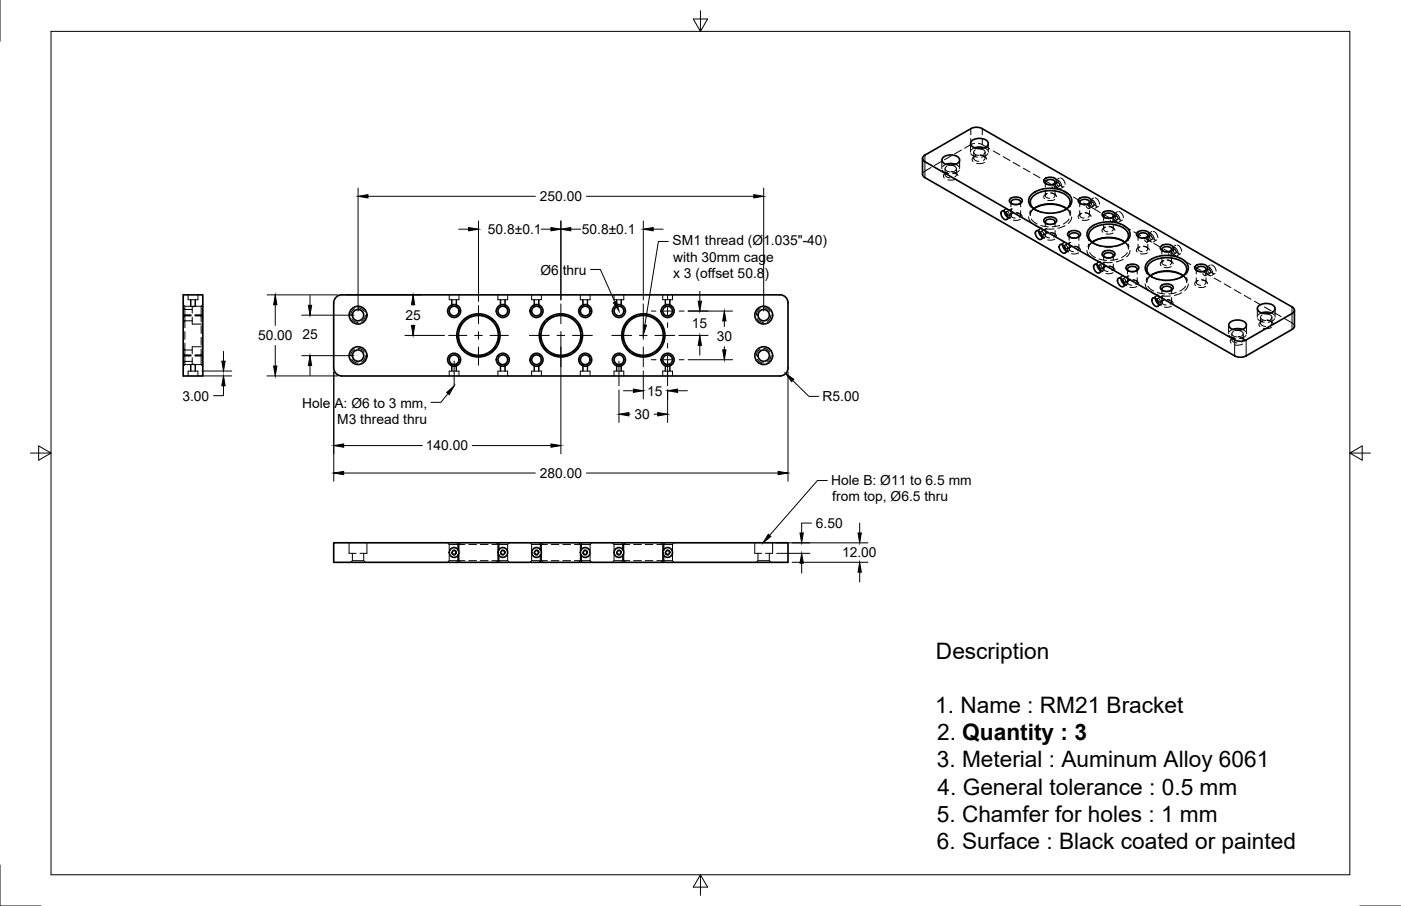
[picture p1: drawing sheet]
<svg xmlns="http://www.w3.org/2000/svg" width="432mm" height="279mm" viewBox="0 0 432 279" stroke-linecap="round" stroke-linejoin="round" font-family="sans-serif">
<!-- layer: Visible -->
<g fill="none" stroke="#000" stroke-width=".51">
<path d="M284.3 48.9v4.9l.2 .5 .6 .5 96 55.2 1.9 .1 1.1-.4 14.4-8.3 .5-.8-.1-4.9M284.7 48.1l14.5-8.4 1.1-.4 1.9 .1 96 55.2a1.08 1.08 0 0 1 .8 1.1 1.08 1.08 0 0 1-.8 1l-14.1 8.1-1.1 .4-1.9-.1-96-55.2a1.06 1.06 0 0 1-.4-1.8zM290.7 48.6a3.7 3.7 0 0 1 5 .4 1.65 1.65 0 0 1-1.8 1.8 2.92 2.92 0 0 1-3.6-1.4zM291.5 50.7l1.5-.3 1.5 .3M299.5 43.5a3.7 3.7 0 0 1 5 .3 1.65 1.65 0 0 1-1.7 1.9 2.92 2.92 0 0 1-3.7-1.5zM300.4 45.6l1.5-.3 1.5 .3M318.2 59.7a9.6 9.6 0 0 1 11.5 .6 2.74 2.74 0 0 1-1.3 4.3 9.6 9.6 0 0 1-10.8-1.1 2.55 2.55 0 0 1 .6-3.8zM321.9 55.3a2.63 2.63 0 0 1 3.8 .3 1.79 1.79 0 0 1-2.5 1.3 1.15 1.15 0 0 1-1.2-.4 1.15 1.15 0 0 1-.1-1.2zM322.5 56.7l-.3-.3a1.36 1.36 0 0 1 2.1-1 .75 .75 0 0 1 .7 .5 .75 .75 0 0 1-.1 .8M308.7 65.2a1.67 1.67 0 0 1 1.9 2.2 .9 .9 0 0 1-1 .3 .9 .9 0 0 1-.7-.7l-.4-1.2zM309.6 65.2a2.34 2.34 0 0 0 1 1.8M310.2 65.9l.2 .2"/>
<path d="M311.3 61.4a2.63 2.63 0 0 1 3.8 .3 1.79 1.79 0 0 1-2.5 1.3 1.15 1.15 0 0 1-1.2-.4 1.15 1.15 0 0 1-.1-1.2zM311.9 62.8l-.3-.3a1.36 1.36 0 0 1 2.1-1 .75 .75 0 0 1 .7 .5 .75 .75 0 0 1-.1 .8M318.7 64.4a9.2 9.2 0 0 1 10 0M319.2 64a10.5 10.5 0 0 1 9 0M319.2 64.7a2.63 2.63 0 0 1-1.7-2.5 2.63 2.63 0 0 1 1.9-2.4 8.9 8.9 0 0 1 9.8 1 2.47 2.47 0 0 1-1 3.9M319.3 71.3a1.67 1.67 0 0 1 1.9 2.2 .9 .9 0 0 1-1 .3 .9 .9 0 0 1-.7-.7l-.4-1.2zM320.2 71.3a2.34 2.34 0 0 0 1 1.8M320.8 72l.2 .2M321.9 67.5a2.63 2.63 0 0 1 3.8 .3 1.79 1.79 0 0 1-2.5 1.3 1.15 1.15 0 0 1-1.2-.4 1.15 1.15 0 0 1-.1-1.2zM322.5 68.9l-.3-.3a1.36 1.36 0 0 1 2.1-1 .75 .75 0 0 1 .7 .5 .75 .75 0 0 1-.1 .8M326.7 75.5a1.67 1.67 0 0 1 1.8 2.2 .9 .9 0 0 1-.9 .4 .9 .9 0 0 1-.7-.7l-.5-1.3zM327.5 75.5a2.34 2.34 0 0 0 1.1 1.8"/>
<path d="M328.2 76.2l.1 .2M329.2 71.7a2.63 2.63 0 0 1 3.8 .4 1.79 1.79 0 0 1-2.5 1.3 1.15 1.15 0 0 1-1.1-.4 1.15 1.15 0 0 1-.2-1.3zM329.8 73.2l-.2-.3a1.36 1.36 0 0 1 2.1-1 .75 .75 0 0 1 .7 .4 .75 .75 0 0 1-.2 .9M332.5 61.4a2.63 2.63 0 0 1 3.8 .3 1.79 1.79 0 0 1-2.5 1.3 1.15 1.15 0 0 1-1.2-.4 1.15 1.15 0 0 1-.1-1.2zM333.1 62.8l-.2-.3a1.36 1.36 0 0 1 2-1 .75 .75 0 0 1 .8 .5 .75 .75 0 0 1-.2 .8M336.2 70.1a9.6 9.6 0 0 1 11.5 .6 2.74 2.74 0 0 1-1.3 4.3 9.6 9.6 0 0 1-10.8-1.1 2.55 2.55 0 0 1 .6-3.8zM336.6 74.7a9.2 9.2 0 0 1 10.1 0M337.1 74.4a10.5 10.5 0 0 1 9.1 0M337.1 75a2.63 2.63 0 0 1-1.6-2.5 2.63 2.63 0 0 1 1.9-2.4 8.9 8.9 0 0 1 9.8 1 2.47 2.47 0 0 1-1 3.9M339.9 65.6a2.63 2.63 0 0 1 3.7 .4 1.79 1.79 0 0 1-2.4 1.3 1.15 1.15 0 0 1-1.2-.4 1.15 1.15 0 0 1-.1-1.3zM339.9 77.9a2.63 2.63 0 0 1 3.7 .3 1.79 1.79 0 0 1-2.4 1.3 1.15 1.15 0 0 1-1.2-.4 1.15 1.15 0 0 1-.1-1.2zM340.5 79.3l-.3-.3a1.36 1.36 0 0 1 2.1-1 .75 .75 0 0 1 .7 .4 .75 .75 0 0 1-.1 .9"/>
<path d="M340.5 67.1l-.3-.3a1.36 1.36 0 0 1 2.1-1 .75 .75 0 0 1 .7 .4 .75 .75 0 0 1-.1 .9M350.5 71.7a2.63 2.63 0 0 1 3.7 .4 1.79 1.79 0 0 1-2.4 1.3 1.15 1.15 0 0 1-1.2-.4 1.15 1.15 0 0 1-.1-1.3zM351.1 73.2l-.3-.3a1.36 1.36 0 0 1 2.1-1 .75 .75 0 0 1 .7 .4 .75 .75 0 0 1-.1 .9M357.8 76a2.63 2.63 0 0 1 3.8 .3 1.79 1.79 0 0 1-2.5 1.3 1.15 1.15 0 0 1-1.2-.4 1.15 1.15 0 0 1-.1-1.2zM358.4 77.4l-.2-.3a1.36 1.36 0 0 1 2-1 .75 .75 0 0 1 .8 .5 .75 .75 0 0 1-.2 .8M56.5 90.9h6v25.1h-6zM102.8 93.4v20a2.51 2.51 0 0 0 2.6 2.6h135a2.51 2.51 0 0 0 2.5-2.6v-20M102.8 93.4a2.51 2.51 0 0 1 2.6-2.5h135a2.47 2.47 0 0 1 2.5 2.5M337.3 81.6a1.67 1.67 0 0 1 1.8 2.2 .9 .9 0 0 1-.9 .4 .9 .9 0 0 1-.7-.7l-.4-1.3zM338.1 81.6a2.34 2.34 0 0 0 1.1 1.9M338.8 82.3l.1 .2M344.6 85.9a1.67 1.67 0 0 1 1.9 2.2 .9 .9 0 0 1-1 .3 .9 .9 0 0 1-.6-.7l-.5-1.2z"/>
<path d="M345.5 85.9a2.34 2.34 0 0 0 1 1.8M346.2 86.6l.1 .2M347.2 82.1a2.63 2.63 0 0 1 3.8 .3 1.79 1.79 0 0 1-2.5 1.3 1.15 1.15 0 0 1-1.2-.4 1.15 1.15 0 0 1-.1-1.2zM347.8 83.5l-.2-.3a1.36 1.36 0 0 1 2-1 .75 .75 0 0 1 .8 .5 .75 .75 0 0 1-.2 .8M354.1 80.4a9.6 9.6 0 0 1 11.6 .6 2.74 2.74 0 0 1-1.4 4.3 9.6 9.6 0 0 1-10.7-1.1 2.55 2.55 0 0 1 .5-3.8zM354.6 85a9.2 9.2 0 0 1 10 0M355.1 84.7a10.5 10.5 0 0 1 9.1 0M355.1 85.4a2.63 2.63 0 0 1-1.6-2.6 2.63 2.63 0 0 1 1.8-2.3 8.9 8.9 0 0 1 9.8 1 2.47 2.47 0 0 1-1 3.9M355.2 92a1.67 1.67 0 0 1 1.9 2.1 .9 .9 0 0 1-.9 .4 .9 .9 0 0 1-.7-.7l-.5-1.2zM356.1 92a2.34 2.34 0 0 0 1 1.8M356.8 92.7l.1 .2M357.8 88.2a2.63 2.63 0 0 1 3.8 .3 1.79 1.79 0 0 1-2.5 1.3 1.15 1.15 0 0 1-1.2-.4 1.15 1.15 0 0 1-.1-1.2z"/>
<path d="M358.4 89.6l-.2-.3a1.36 1.36 0 0 1 2-1 .75 .75 0 0 1 .8 .5 .75 .75 0 0 1-.2 .8M368.4 82.1a2.63 2.63 0 0 1 3.8 .3 1.79 1.79 0 0 1-2.5 1.3 1.15 1.15 0 0 1-1.2-.4 1.15 1.15 0 0 1-.1-1.2zM369 83.5l-.2-.3a1.36 1.36 0 0 1 2-1 .75 .75 0 0 1 .8 .5 .75 .75 0 0 1-.2 .8M379 99.5a3.7 3.7 0 0 1 5.1 .4 1.65 1.65 0 0 1-1.8 1.8 2.92 2.92 0 0 1-3.6-1.4zM387.9 94.4a3.7 3.7 0 0 1 5 .4 1.65 1.65 0 0 1-1.8 1.8 2.92 2.92 0 0 1-3.6-1.4zM388.8 96.5l1.5-.3 1.5 .3M379.9 101.6l1.5-.3 1.5 .3M102.8 167.4h140.1v6h-140.1z"/>
<circle cx="110.4" cy="97.2" r="2.74"/>
<circle cx="110.4" cy="97.2" r="1.75"/>
<circle cx="140" cy="95.9" r="1.49"/>
<circle cx="140" cy="95.9" r="2"/>
<circle cx="155" cy="95.9" r="1.49"/>
<circle cx="155" cy="95.9" r="2"/>
<circle cx="165.4" cy="95.9" r="1.49"/>
<circle cx="165.4" cy="95.9" r="2"/>
<circle cx="180.4" cy="95.9" r="1.49"/>
<circle cx="180.4" cy="95.9" r="2"/>
<circle cx="190.8" cy="95.9" r="1.49"/>
<circle cx="190.8" cy="95.9" r="2"/>
<circle cx="205.8" cy="95.9" r="1.49"/>
<circle cx="205.8" cy="95.9" r="2"/>
<circle cx="235.4" cy="97.2" r="2.74"/>
<circle cx="235.4" cy="97.2" r="1.75"/>
<circle cx="110.4" cy="109.7" r="2.74"/>
<circle cx="110.4" cy="109.7" r="1.75"/>
<circle cx="140" cy="110.9" r="1.49"/>
<circle cx="140" cy="110.9" r="2"/>
<circle cx="147.5" cy="103.4" r="6.1"/>
<circle cx="147.5" cy="103.4" r="6.7"/>
<circle cx="155" cy="110.9" r="1.49"/>
<circle cx="155" cy="110.9" r="2"/>
<circle cx="165.4" cy="110.9" r="1.49"/>
<circle cx="165.4" cy="110.9" r="2"/>
<circle cx="172.9" cy="103.4" r="6.1"/>
<circle cx="172.9" cy="103.4" r="6.7"/>
<circle cx="180.4" cy="110.9" r="1.49"/>
<circle cx="180.4" cy="110.9" r="2"/>
<circle cx="190.8" cy="110.9" r="1.49"/>
<circle cx="190.8" cy="110.9" r="2"/>
<circle cx="198.3" cy="103.4" r="6.1"/>
<circle cx="198.3" cy="103.4" r="6.7"/>
<circle cx="205.8" cy="110.9" r="1.49"/>
<circle cx="205.8" cy="110.9" r="2"/>
<circle cx="235.4" cy="109.7" r="2.74"/>
<circle cx="235.4" cy="109.7" r="1.75"/>
<circle cx="140" cy="170.4" r=".62"/>
<circle cx="140" cy="170.4" r="1.5"/>
<circle cx="155" cy="170.4" r=".62"/>
<circle cx="155" cy="170.4" r="1.5"/>
<circle cx="165.4" cy="170.4" r=".62"/>
<circle cx="165.4" cy="170.4" r="1.5"/>
<circle cx="180.4" cy="170.4" r=".62"/>
<circle cx="180.4" cy="170.4" r="1.5"/>
<circle cx="190.8" cy="170.4" r=".62"/>
<circle cx="190.8" cy="170.4" r="1.5"/>
<circle cx="205.8" cy="170.4" r=".62"/>
<circle cx="205.8" cy="170.4" r="1.5"/>
</g>
<!-- layer: Hidden -->
<g fill="none" stroke="#000" stroke-width=".31">
<path d="M287 51.6l-2.2 1.3-.5 .9M290.1 49.8l-2.1 1.2M290.3 49.4v2.6M290.4 52.5l.5 .6 1.5 .5M291.3 52v1.8M291.4 53.4l.4-.3a.85 .85 0 0 0-.5 1.1 .85 .85 0 0 0 .9 .6l.6 .1M291.5 50.7l-1 .7M291.8 51.3a.85 .85 0 0 0-.5 1 .85 .85 0 0 0 .9 .6l.6 .1M292 53.1a1.1 1.1 0 0 0-1 .6 1.1 1.1 0 0 0 .1 1.2M293.2 48.1l-2.1 1.2M293.2 51a1.11 1.11 0 0 1 1.2 .3 1.11 1.11 0 0 1 .2 1.2l-.3 .2M293.2 52.9a1.11 1.11 0 0 1 1.2 .3 1.11 1.11 0 0 1 .2 1.1l-.3 .3"/>
<path d="M293.3 53a1.84 1.84 0 0 1 2 1.2M294.3 53.1l.3 .3M294.5 50.7l1 .7M294.6 55.2l-1.1 .3h-1.3M294.8 52v1.8M295.6 52.5l-.5 .6-1.5 .5M295.8 49.4v2.6M296.3 46.3l-2.1 1.2M299.1 44.3v2.6M299.2 47.4l.9 .8 1.2 .3M300.1 46.9v1.9M300.4 45.6l-1 .7"/>
<path d="M300.4 44.2l-.8 .2-2.3 1.3M300.6 48l-.3 .3M300.6 46.2a.86 .86 0 0 0-.4 1 .86 .86 0 0 0 .9 .6l.6 .1M300.6 48a.86 .86 0 0 0-.4 1.1 .86 .86 0 0 0 .9 .6l.6 .1M300.9 48a1.11 1.11 0 0 0-1.1 .6 1.11 1.11 0 0 0 .1 1.2M301.6 44.2l.8 .2 2.7 1.5M302 45.9a1.11 1.11 0 0 1 1.2 .3 1.11 1.11 0 0 1 .2 1.2l-.3 .2M302 47.8a1.11 1.11 0 0 1 1.2 .3 1.11 1.11 0 0 1 .2 1.2l-.3 .2M302.1 47.9a1.86 1.86 0 0 1 2 1.2M303.1 48l.4 .3M303.4 45.6l1 .7M303.4 50.1l-1.1 .3h-1.3"/>
<path d="M303.6 46.9v1.9M304.5 47.4l-.9 .8-1.1 .3M304.6 44.3v2.6M306.1 46.5l2.1 1.2M309.2 48.3l2.1 1.2M312.3 50.1l2.1 1.2M315.4 51.9l2.1 1.2M318.5 53.7l2 1.1M321.6 55.4l2.1 1.2M322.2 56.2v1.5M322.2 58.9v1.4M322.3 59.9l.3-.2a.73 .73 0 0 0-.4 .9 .73 .73 0 0 0 .8 .5l.5 .1"/>
<path d="M322.3 56.6l.3 .2M322.5 56.7l.1 .2a2.3 2.3 0 0 0 2.3-.2M322.8 59.7a.99 .99 0 0 0-1 .5 .99 .99 0 0 0 .1 1.1M323.8 59.5a.94 .94 0 0 1 1 .2 .94 .94 0 0 1 .2 1l-.3 .2M323.9 59.6a1.65 1.65 0 0 1 1.8 1.1M324.7 57.2l2 1.2M324.7 59.7l.4 .2M325 57.4v.9l-.8-.7M325.1 56.2v.1a2.2 2.2 0 0 0 1.4 1.9M325.1 56.6l-.4 .2M325.2 56.2v1.5M325.2 58.9v1.4"/>
<path d="M325.8 56.3a.61 .61 0 0 1 .7 .4 .61 .61 0 0 1-.2 .7l-.5-.5zM325.8 56.3l-1.4 .8M325.9 55.5a2.18 2.18 0 0 1 1.3 1.9M326.2 55.6v.1a2.2 2.2 0 0 0 1.3 1.9M326.5 54.9l-1.1 .6M326.5 57.4l-1.5 .8M326.9 54.9a2.18 2.18 0 0 1 1.4 1.9M327.8 59l2 1.2M328 57.5l-1.1 .6M309.8 64.5l-1 .6M310.2 65.9a.42 .42 0 0 1 .2-.7 .42 .42 0 0 1 .5 .5l.1 .6-.7-.2M311 64.9a.75 .75 0 0 0-.9-.5 .75 .75 0 0 0-.6 .8"/>
<path d="M311.3 67.1l-1 .6M311.6 65.9a.75 .75 0 0 1 0 1 .75 .75 0 0 1-1 .1M311.6 62.3v1.5M311.6 65v1.4M311.7 66l.3-.2a.79 .79 0 0 0-.3 1 .79 .79 0 0 0 1 .4l.2 .1M311.7 62.7l.3 .2M311.7 64.4l-1.4 .9M311.8 62.8a2.24 2.24 0 0 0 2.5 0M312 64.5h-.3l.1 .8 .3 .2 .3-.1M312.2 65.8a.98 .98 0 0 0-1 .5 .98 .98 0 0 0 .1 1.1M312.4 65.5l-1.5 .9M313.2 65.6a.88 .88 0 0 1 1.1 .3 .88 .88 0 0 1-.1 1.1h-.1"/>
<path d="M313.3 65.7a1.7 1.7 0 0 1 1.8 1.1M314.1 65.8l.4 .2M314.5 67.6l-1.4 .4-.8-.1M314.5 62.7l-.4 .2M314.6 62.3v1.5M314.6 65v1.4M317 66.9l.3 1 .8 1M317.5 62.3v1.5M317.9 67.6l1.7 1.5M318.6 64.4l-.8 1.1-.3 .9v-1.4M319 64.6l.3 .2M319.1 69.6l2.2 .8"/>
<path d="M319.1 64l-.9 .7-.9 1M319.1 64.7l2.2 .9M319.3 63.9l-.3 .2M320.5 70.6l-1.1 .6M320.8 69.5l2.3 .4M320.8 72a.42 .42 0 0 1 .2-.7 .42 .42 0 0 1 .5 .5l.1 .6-.6-.2M321.6 71a.75 .75 0 0 0-.9-.5 .75 .75 0 0 0-.6 .8M321.9 73.2l-1 .6M322.2 68.4v1.5M322.2 71.1v1.4M322.2 72a.75 .75 0 0 1 0 1 .75 .75 0 0 1-1 .1M322.3 72.1l.3-.2a.72 .72 0 0 0-.4 .9 .72 .72 0 0 0 .8 .5l.5 .1"/>
<path d="M322.3 68.8l.3 .2M322.3 70.5l-1.4 .9M322.5 68.9l.1 .2a2.3 2.3 0 0 0 2.3-.2M322.5 70.6h2.4M322.5 65.8h2.4M322.6 70.6l-.3-.1 .1 .8 .3 .3h.3M322.8 71.9a.99 .99 0 0 0-1 .5 .99 .99 0 0 0 .1 1.1M323 71.6l-1.5 .9M323.8 71.7a.94 .94 0 0 1 1 .2 .94 .94 0 0 1 .2 1l-.3 .2M323.9 71.8a1.65 1.65 0 0 1 1.8 1.1M324.7 71.9l.4 .2M325.1 61.5l-1 .3h-1.2"/>
<path d="M325.1 73.7l-1 .4-1.2-.1M325.1 68.8l-.4 .2M325.2 68.4v1.5M325.2 71.1v1.4M326.6 69.5l-2.3 .4M327.8 74.8l-1.1 .7M328 63.9l.4 .2M328.2 76.2a.41 .41 0 0 1 .2-.7 .41 .41 0 0 1 .5 .5v.7l-.6-.3M328.2 64l1 .7 .9 1M328.2 64.7l-2.2 .9M328.3 69.6l-2.3 .8M328.4 64.6l-.4 .2"/>
<path d="M328.7 64.4l.9 1.1 .2 .9M329 75.2a.75 .75 0 0 0-.9-.5 .75 .75 0 0 0-.6 .8M329.3 77.4l-1 .7M329.5 67.5l-.5 .7-1.3 .9M329.5 72.7v1.4M329.5 75.3v1.5M329.5 76.3a.75 .75 0 0 1 0 1 .75 .75 0 0 1-1 .1M329.6 76.4l.4-.2a.72 .72 0 0 0-.4 .8 .72 .72 0 0 0 .8 .5l.5 .1M329.6 73.1l.4 .2M329.7 74.8l-1.5 .8M329.8 73.2a2.24 2.24 0 0 0 2.5 0M329.8 62.3v1.5"/>
<path d="M329.8 65v1.4M330 74.8l-.4 .1 .2 .7 .3 .3 .3-.1M330.1 76.1a.98 .98 0 0 0-.9 .6 .98 .98 0 0 0 .1 1M330.3 66.9l-.2 1-.9 1M330.3 75.8l-1.4 .9M330.9 60.8l2 1.2M331.2 75.9a.96 .96 0 0 1 1 .3 .96 .96 0 0 1 .2 1l-.3 .2M331.3 76a1.65 1.65 0 0 1 1.7 1.1M332.1 76.2l.3 .2M332.4 78l-1 .3-1.1-.1M332.4 73.1l-.3 .2M332.5 72.7v1.4"/>
<path d="M332.5 75.3v1.5M332.8 62.3v1.5M332.8 65v1.4M332.9 66l.3-.2a.73 .73 0 0 0-.4 .9 .73 .73 0 0 0 .8 .5l.5 .1M332.9 62.7l.3 .2M333.1 62.8a2.24 2.24 0 0 0 2.4 0M333.4 65.8a.97 .97 0 0 0-.9 .5 .97 .97 0 0 0 0 1.1M334 62.6l2 1.2M334.4 65.6a.94 .94 0 0 1 1 .2 .94 .94 0 0 1 .2 1l-.3 .2M334.5 65.7a1.7 1.7 0 0 1 1.8 1.1M335 77.2l.3 1.1 .8 .9M335.3 65.8l.4 .2"/>
<path d="M335.5 72.7v1.4M335.6 63.5v.8l-.4-.1-.4-.6M335.7 62.3v.2a2.2 2.2 0 0 0 1.4 1.8l2 1.3M335.7 67.6l-1.4 .4-.8-.1M335.7 62.7l-.4 .2M335.8 62.3v1.5M335.8 65v1.4M335.8 77.9l.5 .7 1.3 .8M336.4 62.4a.63 .63 0 0 1 .7 .4 .63 .63 0 0 1-.2 .7l-.5-.5zM336.4 62.4l-1.4 .8M336.5 61.6a2.18 2.18 0 0 1 1.3 2M336.6 74.7l-.9 1.1-.2 1v-1.5"/>
<path d="M336.8 61.7v.1a2.2 2.2 0 0 0 1.3 1.9M336.9 75l.4 .2M337 79.9l2.3 .9M337.1 61l-1.1 .7M337.1 63.5l-1.5 .8M337.1 74.4l-1 .6-.8 1.1M337.1 75.1l2.2 .8M337.3 74.3l-.4 .2M337.5 61a2.18 2.18 0 0 1 1.4 1.9M338.6 63.6l-1.1 .6M338.7 79.9l2.4 .4M340.1 66.6v1.4"/>
<path d="M340.1 69.2v1.5M340.1 78.8v1.4M340.2 66.1l2 1.2M340.2 70.3l.4-.3a.8 .8 0 0 0-.4 1.1 .8 .8 0 0 0 1 .4h.3M340.2 67l.4 .2M340.2 79.2l.4 .2M340.4 79.3a2.24 2.24 0 0 0 2.5 0M340.4 67.1a2.24 2.24 0 0 0 2.5 0M340.4 76.1l2.4 .1M340.7 70a.97 .97 0 0 0-.9 .5 .97 .97 0 0 0 .1 1.1M341.8 69.8a.96 .96 0 0 1 1 .3 .96 .96 0 0 1 .2 1l-.3 .2M341.9 69.9a1.69 1.69 0 0 1 1.7 1.1"/>
<path d="M342.7 70l.4 .3M342.9 67.7l.1 .9-.8-.7M343 71.9l-1.3 .3-.8-.1M343.1 66.6v.1a2.11 2.11 0 0 0 1.3 1.8M343.1 67l-.4 .2M343.1 79.2l-.4 .2M343.1 66.6v1.4M343.1 69.2v1.5M343.1 78.8v1.4M343.3 67.9l2 1.2M343.8 66.6a.63 .63 0 0 1 .6 .4 .63 .63 0 0 1-.1 .8l-.5-.4zM343.8 65.8a2.16 2.16 0 0 1 1.4 2"/>
<path d="M343.8 66.6l-1.5 .9M344.1 66v.1a2.11 2.11 0 0 0 1.4 1.8M344.4 65.3l-1 .6M344.4 67.7l-1.4 .9M344.6 79.9l-2.4 .4M344.9 65.2a2.18 2.18 0 0 1 1.3 2M345.9 67.9l-1 .6M346 74.3l.4 .2M346.2 74.4l.9 .6 .9 1.1M346.2 75.1l-2.2 .8M346.2 79.9l-2.2 .9M346.4 69.7l2 1.2"/>
<path d="M346.4 75l-.4 .2M346.7 74.7l.9 1.1 .2 1v-1.5M347.5 77.9l-.6 .7-1.2 .8M347.8 72.7v1.4M348.3 77.2l-.3 1.1-.8 1M349.4 71.5l2.1 1.2M350.8 72.7v1.4M350.8 75.3v1.5M350.8 76.4l.4-.2a.72 .72 0 0 0-.4 .8 .72 .72 0 0 0 .8 .5l.5 .1M350.8 73.1l.4 .2M351 73.2a2.24 2.24 0 0 0 2.5 0M351.4 76.1a.99 .99 0 0 0-1 .6 .99 .99 0 0 0 .1 1"/>
<path d="M352.4 75.9a.88 .88 0 0 1 1.1 .3 .88 .88 0 0 1-.1 1.1l-.1 .1M352.5 76a1.65 1.65 0 0 1 1.7 1.1M352.6 73.3l2 1.2M353.3 76.2l.4 .2M353.5 73.8v.9l-.7-.7M353.7 78l-1 .3-1.2-.1M353.7 72.7v.1a2.2 2.2 0 0 0 1.3 1.8M353.7 73.1l-.4 .2M353.8 72.7v1.4M353.8 75.3v1.5M354.4 72.8a.58 .58 0 0 1 .7 .3 .58 .58 0 0 1-.3 .8l-.4-.4zM354.4 72.7l-1.4 .9"/>
<path d="M354.4 71.9l.2 .1a2.23 2.23 0 0 1 1.2 1.9M354.7 72.1v.1a2.12 2.12 0 0 0 1.4 1.8M355 71.4l-1 .6M355 73.9l-1.4 .8M355.5 71.3a2.18 2.18 0 0 1 1.3 2M355.6 75.1l2.1 1.1M356.5 74l-1 .6M358.1 76.9v1.5M358.1 79.5v1.5M358.2 77.3l.3 .2M358.4 77.4a2.24 2.24 0 0 0 2.4 0M358.7 76.8l2.1 1.2"/>
<path d="M360.9 78.1v.8l-.8-.7M361 76.9v.1a2.2 2.2 0 0 0 1.4 1.9M361 77.3l-.3 .2M361.1 76.9v1.5M361.1 79.5v1.5M361.7 77a.61 .61 0 0 1 .7 .3 .61 .61 0 0 1-.2 .8l-.5-.5zM361.8 77l-1.5 .8M361.8 76.2a2.18 2.18 0 0 1 1.3 1.9M361.8 78.6l2.1 1.2M362.1 76.3v.1a2.12 2.12 0 0 0 1.3 1.9M362.4 75.6l-1.1 .6M362.4 78.1l-1.5 .8"/>
<path d="M362.8 75.6a2.18 2.18 0 0 1 1.4 1.9M363.9 78.2l-1.1 .6M56.5 93.9l.5 .5h1.9M56.5 96.8l.5 .5h1.9M56.5 94.9l.5 .5h2.2M57 94.4v4.5M57 98.9v2.1M57 98.9l-.5 .5M57 98.9h2.2M58 90.9v1.5h3v-1.5M58.9 92.4v2M58.9 97.4h-1.9l-.5 .5"/>
<path d="M59.2 97.8v2.1h3.3M60.1 97.4h1.9M60.1 92.4v2h-1.2M62 97.4v1.9M62 97.4l.5 .5M62.5 94.4h-3.3v2.2M62.5 93.9l-.5 .5v3M62.5 96.8l-.5 .5h-1.9M108.4 98.3l.8 .8 1.1 .3M109.2 95.2l-.8 1-.3 1M110.4 95l.9 .1 1 1M112.6 97.2l-.4 1.2-.7 .7"/>
<path d="M138.5 90.9v1.5h3v-1.5M139.3 92.4v2.2M140.6 92.4v2.2M142.5 99.5l-1.1 2.1M145.4 97.5l-2.1 1.1M146.6 97.2l2.4 .1M150.1 97.7l2 1.4M153.5 90.9v1.5h3v-1.5M154.3 92.4v2.2M155.6 92.4v2.2M163.9 90.9v1.5h3v-1.5M164.7 92.4v2.2"/>
<path d="M166 92.4v2.2M167.9 99.5l-1.1 2.1M170.8 97.5l-2.1 1.1M172 97.2l2.4 .1M175.5 97.7l2 1.4M178.9 90.9v1.5h3v-1.5M179.7 92.4v2.2M181 92.4v2.2M189.3 90.9v1.5h3v-1.5M190.1 92.4v2.2M191.4 92.4v2.2M193.3 99.5l-1.1 2.1"/>
<path d="M196.2 97.5l-2.1 1.1M197.4 97.2l2.4 .1M200.9 97.7l2 1.4M204.3 90.9v1.5h3v-1.5M205.1 92.4v2.2M206.4 92.4v2.2M233.4 98.3l.8 .8 1.2 .3M234.3 95.2l-.9 1-.3 1M235.4 95l.9 .1 1 1M237.6 97.2l-.3 1.2-.8 .7M338.4 81l-1 .6M338.8 82.3a.42 .42 0 0 1 .2-.7 .42 .42 0 0 1 .5 .5v.7l-.6-.3"/>
<path d="M339.6 81.3a.75 .75 0 0 0-.9-.4 .75 .75 0 0 0-.6 .7M339.9 83.5l-1 .7M340.1 82.4a.74 .74 0 0 1 0 1 .74 .74 0 0 1-.9 .1M340.1 81.4v1.5M340.2 82.5l.4-.2a.81 .81 0 0 0-.4 1 .81 .81 0 0 0 1 .4h.3M340.3 80.9l-1.4 .8M340.4 80.9h2.4M340.6 80.9l-.4 .1 .2 .8 .3 .2 .3-.1M340.7 82.3a.98 .98 0 0 0-.9 .5 .98 .98 0 0 0 .1 1M341 82l-1.5 .8M341.8 82a.96 .96 0 0 1 1 .3 .96 .96 0 0 1 .2 1l-.3 .2M341.9 82.1a1.65 1.65 0 0 1 1.7 1.1"/>
<path d="M342.7 82.3l.4 .2M343 84.1l-.9 .3-1.2-.1M343.1 81.4v1.5M345.8 85.2l-1.1 .6M346.2 86.6a.42 .42 0 0 1 .1-.7 .42 .42 0 0 1 .6 .5v.6l-.6-.2M346.9 85.6a.75 .75 0 0 0-.8-.5 .75 .75 0 0 0-.6 .8M347.3 87.8l-1.1 .6M347.5 83v1.5M347.5 85.7v1.4M347.5 86.6a.75 .75 0 0 1 0 1 .75 .75 0 0 1-1 .1M347.6 86.7l.3-.2a.73 .73 0 0 0-.4 .9 .73 .73 0 0 0 .8 .5l.5 .1M347.6 83.4l.3 .2"/>
<path d="M347.7 85.1l-1.5 .8M347.8 83.5l.2 .2a2.3 2.3 0 0 0 2.2-.2M348 85.2h-.4l.1 .7 .3 .3 .4-.1M348.1 86.5a.99 .99 0 0 0-.9 .5 .99 .99 0 0 0 0 1.1M348.3 86.2l-1.5 .8M349.1 86.3a.94 .94 0 0 1 1 .2 .94 .94 0 0 1 .2 1l-.2 .2M349.2 86.4a1.65 1.65 0 0 1 1.8 1.1M350.1 86.5l.3 .2M350.4 88.3l-1 .3h-1.2M350.4 83.4l-.3 .2M350.5 83v1.5M350.5 85.7v1.4"/>
<path d="M353 87.5l.2 1.1 .8 1M353.4 83v1.5M353.4 85.7v1.4M353.8 88.2l.5 .7 1.3 .9M354.6 85.1l-.9 1.1-.2 .9M354.9 85.3l.3 .2M355 90.3l2.2 .8M355.1 84.7l-1 .7-.9 1M355.1 85.4l2.2 .9M355.2 84.6l-.3 .2M356.4 91.3l-1.1 .6M356.7 90.2l2.3 .4"/>
<path d="M356.8 92.7a.41 .41 0 0 1 .2-.7 .41 .41 0 0 1 .5 .5v.6l-.6-.2M357.5 91.7a.75 .75 0 0 0-.8-.5 .75 .75 0 0 0-.6 .8M357.9 93.9l-1.1 .6M358.1 89.1v1.5M358.1 91.8v1.4M358.1 92.7a.76 .76 0 0 1 0 1 .76 .76 0 0 1-1 .1M358.2 92.8l.3-.2a.73 .73 0 0 0-.4 .9 .73 .73 0 0 0 .8 .5l.6 .1M358.2 80.6l.3-.2a.72 .72 0 0 0-.4 .9 .72 .72 0 0 0 .8 .5l.6 .1M358.2 89.5l.3 .2M358.3 91.2l-1.5 .9M358.4 89.6a2.24 2.24 0 0 0 2.4 0M358.4 91.3h2.4"/>
<path d="M358.4 86.5h2.4M358.6 91.3h-.4l.1 .7 .3 .3 .4-.1M358.7 92.6a.97 .97 0 0 0-.9 .5 .97 .97 0 0 0 .1 1.1M358.7 80.4a.98 .98 0 0 0-.9 .5 .98 .98 0 0 0 .1 1.1M358.9 92.3l-1.5 .8M359.7 92.4a.94 .94 0 0 1 1 .2 .94 .94 0 0 1 .2 1l-.2 .2M359.7 80.1a.94 .94 0 0 1 1 .3 .94 .94 0 0 1 .2 1l-.2 .2M359.8 92.5a1.72 1.72 0 0 1 1.8 1.1M359.8 80.3a1.65 1.65 0 0 1 1.8 1M360.7 92.6l.3 .2M360.7 80.4l.3 .2M361 94.4l-1.4 .4-.8-.1"/>
<path d="M361 82.2l-1 .3h-1.2M361 89.5l-.3 .2M361.1 89.1v1.5M361.1 91.8v1.4M362.5 90.2l-2.3 .4M364 84.6l.3 .2M364.2 84.7l.9 .7 .9 1M364.2 85.4l-2.2 .9M364.2 90.3l-2.3 .8M364.3 85.3l-.3 .2M364.6 85.1l.7 .7 .4 1.3 .1-1.4M364.9 80.4l2.1 1.2"/>
<path d="M365.4 88.2l-.5 .7-1.3 .9M365.8 83v1.5M366.2 87.6l-.2 1-.8 1M368 82.2l2.1 1.2M368.7 83v1.5M368.7 85.7v1.4M368.8 86.7l.3-.2a.73 .73 0 0 0-.4 .9 .73 .73 0 0 0 .8 .5l.6 .1M368.8 83.4l.3 .2M369 83.5l.2 .2a2.3 2.3 0 0 0 2.2-.2M369.3 86.5a.98 .98 0 0 0-.9 .5 .98 .98 0 0 0 .1 1.1M370.4 86.3a.94 .94 0 0 1 .9 .2 .94 .94 0 0 1 .2 1l-.2 .2M370.4 86.4a1.65 1.65 0 0 1 1.8 1.1"/>
<path d="M371.1 84l2.1 1.2M371.3 86.5l.3 .2M371.5 84.2v.8l-.8-.7M371.6 83v.1a2.2 2.2 0 0 0 1.4 1.9M371.6 88.3l-1 .3h-1.2M371.6 83.4l-.3 .2M371.7 83v1.5M371.7 85.7v1.4M372.3 83.1a.6 .6 0 0 1 .7 .3 .6 .6 0 0 1-.2 .8l-.5-.5zM372.4 83.1l-1.5 .8M372.4 82.3a2.18 2.18 0 0 1 1.3 1.9M372.7 82.4v.4a2.14 2.14 0 0 0 1.4 1.6"/>
<path d="M373 81.7l-1.1 .6M373 84.2l-1.5 .8M373.4 81.7a2.18 2.18 0 0 1 1.4 1.9M374.2 85.7l2.1 1.2M374.5 84.3l-1.1 .6M377.3 87.5l2.1 1.2M380.4 89.3l2.1 1.2M383.5 91.1l2.1 1.2M386.6 92.9l2.1 1.2M387.5 95.2v2.6M387.6 98.3l.9 .8 1.2 .3M388.5 97.8v1.9"/>
<path d="M388.7 99.2l.3-.2a.86 .86 0 0 0-.4 1 .86 .86 0 0 0 .9 .6l.6 .1M388.8 96.5l-1 .7M389 97.1a.86 .86 0 0 0-.4 1 .86 .86 0 0 0 .9 .6l.6 .1M389.3 98.9a1.11 1.11 0 0 0-1.1 .6 1.11 1.11 0 0 0 .1 1.2M389.7 94.7l2.1 1.1M390.4 96.8a1.1 1.1 0 0 1 1.2 .3 1.1 1.1 0 0 1 .2 1.2l-.3 .2M390.4 98.7a1.1 1.1 0 0 1 1.2 .3 1.1 1.1 0 0 1 .2 1.2l-.3 .2M390.5 98.8a1.9 1.9 0 0 1 2 1.2M391.5 99l.4 .2M391.8 96.5l1 .7M392 97.8v1.9M392.8 96.4l2 1.2"/>
<path d="M392.9 98.3l-.9 .8-1.2 .3M393 95.2v2.6M395.9 98.2l2.6 1.5 .4 .9M56.5 108.9l.5 .6h1.9M56.5 107.4l.5 .6h2.2M57 111.4v1M57 102.3v2.3M57 105.8v5.6M57 112.4h1.9M57 112.4l-.5 .5M57 111.4l-.5 .6M57 111.4h2.2"/>
<path d="M58 116v-1.6h3v1.6M58.9 112.4h1.2v2M58.9 112.4v2M58.9 109.6h-1.9l-.5 .5M59.2 110.3v2.1h3.3M60.1 109.5h1.9M60.1 109.6h1.9l.5 .5M62 109.5v2.9l.5 .5M62 107.6v1.9M62 104v2.4M62 100.5v2.3M62.5 106.9h-3.3v2.2"/>
<path d="M62.5 108.9l-.5 .6M108.4 110.8l.8 .9 1.1 .2M109.2 107.7l-.8 1-.3 1M110.4 107.4l.9 .3 1 .9M112.6 109.7l-.4 1.2-.7 .7M138.5 116v-1.6h3v1.6M139.3 112.3v2.1M140.6 112.3v2.1M141.1 102.8l.3 2.4M141.8 106.3l1.5 1.9M144.3 108.9l2.2 .8M150.1 109.2l-2.4 .6"/>
<path d="M152.8 106.9l-1.7 1.7M152.8 100l.9 2.3M153.5 116v-1.6h3v1.6M153.8 103.4l-.5 2.4M154.3 112.3v2.1M155.6 112.3v2.1M163.9 116v-1.6h3v1.6M164.7 112.3v2.1M166 112.3v2.1M166.5 102.8l.3 2.4M167.2 106.3l1.5 1.9M169.7 108.9l2.3 .8"/>
<path d="M175.5 109.2l-2.3 .6M178.2 106.9l-1.7 1.7M178.2 100l.9 2.3M178.9 116v-1.6h3v1.6M179.2 103.4l-.4 2.4M179.7 112.3v2.1M181 112.3v2.1M189.3 116v-1.6h3v1.6M190.1 112.3v2.1M191.4 112.3v2.1M191.9 102.8l.3 2.4M192.6 106.3l1.5 1.9"/>
<path d="M195.1 108.9l2.3 .8M200.9 109.2l-2.3 .6M203.6 106.9l-1.7 1.7M203.6 100l.9 2.3M204.3 116v-1.6h3v1.6M204.6 103.4l-.4 2.4M205.1 112.3v2.1M206.4 112.3v2.1M233.4 110.8l.8 .9 1.2 .2M234.3 107.7l-.9 1-.3 1M235.4 107.4l.9 .3 1 .9M237.6 109.7l-.3 1.2-.8 .7"/>
<path d="M378.7 100.3v2.6M378.8 103.4l.9 .7 1.1 .4M379.7 102.9v1.9M379.8 104.2l.4-.1a.85 .85 0 0 0-.5 1 .85 .85 0 0 0 1 .6l.5 .1M379.9 101.6l-1 .7M380.2 102.2a.85 .85 0 0 0-.5 1 .85 .85 0 0 0 1 .6l.5 .1M380.4 104a1.11 1.11 0 0 0-1 .6 1.11 1.11 0 0 0 .1 1.2M381.6 101.9a1.11 1.11 0 0 1 1.1 .3 1.11 1.11 0 0 1 .2 1.2l-.2 .2M381.6 103.8a1.11 1.11 0 0 1 1.1 .3 1.11 1.11 0 0 1 .2 1.1l-.2 .3M381.7 103.9a1.84 1.84 0 0 1 2 1.2M382.7 104.1l.3 .1M382.9 101.6l1 .7"/>
<path d="M383 106.1l-1.1 .3h-1.3M383.2 102.9v1.9M384 103.4l-.8 .7-1.2 .4M384.2 100.3v2.6M391.9 101l-1.2 .3h-1.3M107.6 167.4v3.2h2.1M108.6 172.9h3.5M108.6 170.6v2.3l-.5 .5M112.1 172.9l.5 .5M112.1 170.6v2.3M113.1 167.4v3.2h-2.1M138 167.4l.5 .5"/>
<path d="M138.5 172.9h3M138.5 167.9h3M138.5 171v1.9l-.5 .5M138.5 167.9v1.9M139.2 170.4l.4 .7h.7M139.6 169.7h.7l.4 .7M140.8 167.4l.5 .5v1.9M141.3 171v1.9l-.5 .5M141.5 172.9h1.8M141.5 167.9h1.8M141.5 172.9l.5 .5M141.5 167.9v1.9"/>
<path d="M141.5 171v1.9M142 167.4l-.5 .5M144.5 172.9h2.4M144.5 167.9h2.4M148 172.9h2.4M148 167.9h2.4M151.6 172.9h4.9M151.6 167.9h1.9M153 167.4l.5 .5M153.5 167.9h3M153.5 171v1.9l-.5 .5M153.5 167.9v1.9"/>
<path d="M153.6 171v1.9l.5 .5M154.1 167.4l-.5 .5v1.9M154.2 170.4l.4 .7h.7M154.6 169.7h.7l.4 .7M156.5 172.9l.5 .5M156.5 167.9v1.9M156.5 171v1.9M157 167.4l-.5 .5M163.4 167.4l.5 .5M163.9 172.9h3M163.9 167.9h3M163.9 171v1.9l-.5 .5"/>
<path d="M163.9 167.9v1.9M164.6 170.4l.4 .7h.8M165 169.7h.7l.4 .7M166.2 167.4l.5 .5v1.9M166.7 171v1.9l-.5 .5M166.9 172.9h1.8M166.9 167.9h1.8M166.9 172.9l.5 .5M166.9 167.9v1.9M166.9 171v1.9M167.4 167.4l-.5 .5M169.9 172.9h2.4"/>
<path d="M169.9 167.9h2.4M173.5 172.9h2.3M173.5 167.9h2.3M177 172.9h4.9M177 167.9h1.9M178.4 167.4l.5 .5M178.9 167.9h3M178.9 171v1.9l-.5 .5M178.9 167.9v1.9M179 171v1.9l.5 .5M179.5 167.4l-.5 .5v1.9M179.6 170.4l.4 .7h.7"/>
<path d="M180 169.7h.7l.4 .7M181.9 172.9l.5 .5M181.9 167.9v1.9M181.9 171v1.9M182.4 167.4l-.5 .5M188.8 167.4l.5 .5M189.3 172.9h3M189.3 167.9h3M189.3 171v1.9l-.5 .5M189.3 167.9v1.9M190 170.4l.4 .7h.8M190.4 169.7h.7l.4 .7"/>
<path d="M191.6 167.4l.5 .5v1.9M192.1 171v1.9l-.5 .5M192.3 172.9h1.8M192.3 167.9h1.8M192.3 172.9l.5 .5M192.3 167.9v1.9M192.3 171v1.9M192.8 167.4l-.5 .5M195.3 172.9h2.4M195.3 167.9h2.4M198.9 172.9h2.3M198.9 167.9h2.3"/>
<path d="M202.4 172.9h4.9M202.4 167.9h1.9M203.8 167.4l.5 .5M204.3 167.9h3M204.3 171v1.9l-.5 .5M204.3 167.9v1.9M204.4 171v1.9l.5 .5M204.9 167.4l-.5 .5v1.9M205 170.4l.4 .7h.7M205.4 169.7h.7l.4 .7M207.3 172.9l.5 .5M207.3 167.9v1.9"/>
<path d="M207.3 171v1.9M207.8 167.4l-.5 .5M232.6 167.4v3.2h2.2M233.6 172.9h3.5M233.6 170.6v2.3l-.5 .5M237.1 172.9l.5 .5M237.1 170.6v2.3M238.1 167.4v3.2h-2.1"/>
</g>
<!-- layer: Hidden Narrow -->
<g fill="none" stroke="#000" stroke-width=".31">
<path d="M299.2 39.7v1.9M302.7 39.7v1.9M285.1 47.8v2.1M299.2 42.7v1.9M302.7 42.7v1.9M56.8 97.1h2.1M58.7 92.4v2M60.1 97.1h2.1M60.3 92.4v2M139.2 92.4v2.3M140.7 92.4v2.3M154.2 92.4v2.3"/>
<path d="M155.7 92.4v2.3M164.6 92.4v2.3M166.1 92.4v2.3M179.6 92.4v2.3M181.1 92.4v2.3M190 92.4v2.3M191.5 92.4v2.3M205 92.4v2.3M206.5 92.4v2.3M398.2 94.7v2M56.8 109.8h2.1M58.7 112.4v2"/>
<path d="M60.1 109.8h2.1M60.3 112.4v2M139.2 112.2v2.2M140.7 112.2v2.2M154.2 112.2v2.2M155.7 112.2v2.2M164.6 112.2v2.2M166.1 112.2v2.2M179.6 112.2v2.2M181.1 112.2v2.2M190 112.2v2.2M191.5 112.2v2.2"/>
<path d="M205 112.2v2.2M206.5 112.2v2.2M141.1 167.7v2.1M141.1 171v2.1M153.8 167.7v2.1M153.8 171v2.1M166.5 167.7v2.1M166.5 171v2.1M179.2 167.7v2.1M179.2 171v2.1M191.9 167.7v2.1M191.9 171v2.1"/>
<path d="M204.6 167.7v2.1M204.6 171v2.1"/>
</g>
<!-- layer: Visible Narrow -->
<path d="M285.1 49.9v4.9M398.2 96.7v4.9M380.5 104.8v4.9M384.1 104.8v4.9" fill="none" stroke="#000" stroke-width=".31"/>
<!-- layer: Border -->
<path d="M0 0v12.7M15.7 9.7h400.3v260.1h-400.3zM215.9 3.3v6.4l-2.2-3.8h4.4l-2.2 3.8M9.4 139.7h6.3l-3.8-2.2v4.4l3.8-2.2M416 139.7l3.8 2.2v-4.4l-3.8 2.2h6.4M0 266.7v12.7h12.7M215.9 269.8l2.2 3.8h-4.4l2.2-3.8v6.3M419.1 279.4h12.7" fill="none" stroke="#000" stroke-width=".31"/>
<!-- layer: Dimensions -->
<g fill="none" stroke="#000" stroke-width=".31">
<path d="M110.4 58v37.9M235.4 58v37.9M113.4 60.5h51.6M141.4 70.7h3M147.5 68.1v24.9M166.8 70.7h3M172.9 68.1v24.4M175.9 70.7h3.1M180.7 60.5h51.6M198.3 68.1v24.4M201.3 70.7h3.1M82.3 90.9h21.8"/>
<path d="M84.8 94v6.4M93 97.2h16.1M95.5 91.1v3M106.6 90.9h23.3M127.3 94v.1M212.1 95.9h13.7M215.7 89.9v3M223.2 99v1.7M62.3 115.9h9.1M62.3 114.4h9.1M68.9 119v3h-3.1M68.9 108.3v3.1"/>
<path d="M82.3 115.9h21.8M84.8 106.5v6.4M93 109.7h16.1M95.5 112.7v3.1M102.9 114.7v33.7M124.8 103.4h12.2M127.3 100.2v.2M172.9 104.7v35.3M198.3 114.4v8.6M209.2 103.4h9M212.1 110.9h13.7M215.7 106.5v3"/>
<path d="M223.2 106.9v1M242.9 114.7v33.7M244.3 117.3l5 4.9h3M105.9 137.4h24.3M145.6 137.4h24.2M190.8 120.2v10.1M192.2 120.5h3M193.8 127.7h.4M201.6 127.7h1.1M205.8 120.2v10.1M208.8 120.5h3.1M105.9 145.9h59.1"/>
<path d="M180.7 145.9h59.1M239.4 170.6h10.2M239.4 167.4h28.1M244.1 173.4h23.4M247.1 173.7v3M250.1 161.3h-3v3.1M265 161.3v3.1M265 176.4v3.1"/>
</g>
<g fill="#000" stroke="#000" stroke-width=".31">
<path d="M110.4 60.5l3-.5v1zM144.4 70.2l3.1 .5-3.1 .5zM169.8 70.2l3.1 .5-3.1 .5zM172.9 70.7l3-.5v1zM198.3 70.7l3-.5v1zM232.3 60l3.1 .5-3.1 .5zM84.8 90.9l.5 3.1h-1zM95 94.1h1.1l-.6 3.1zM127.3 90.9l.5 3.1h-1zM215.2 92.9h1l-.5 3zM223.2 95.9l.6 3.1h-1.1zM68.4 111.4h1l-.5 3z"/>
<path d="M68.9 115.9l.5 3.1h-1zM84.3 112.9h1l-.5 3zM95.5 109.7l.6 3h-1.1zM126.8 100.4h1l-.5 3zM195.2 120l3.1 .5-3.1 .5zM205.8 120.5l3-.5v1zM215.7 103.4l.5 3.1h-1zM222.7 107.9h1.1l-.6 3zM242.1 115.2l2.6 1.8-.7 .7zM102.9 137.4l3-.5v1zM169.8 136.9l3.1 .5-3.1 .5zM190.8 127.7l3-.5v1z"/>
<path d="M202.7 127.2l3.1 .5-3.1 .5zM102.9 145.9l3-.5v1zM239.8 145.4l3.1 .5-3.1 .5zM247.1 170.6l.5 3.1h-1zM246.6 164.4h1l-.5 3zM265 173.4l.5 3h-1zM264.5 164.4h1l-.5 3z"/>
</g>
<!-- layer: Center Lines -->
<g fill="none" stroke="#000" stroke-width=".31">
<path d="M147.5 94.2v5.7M172.9 93.7v6.2M198.3 93.7v6.2M200.7 95.9h1.5M204.6 95.9h2.3M205.8 90.9v1.5M205.8 94.7v2.4M205.8 99.5v1.5M209.3 95.9h1.5M138.3 103.4h5.6M140 111.4v7.6M146.3 103.4h2.4"/>
<path d="M147.5 102.3v2.3M147.5 107v5.6M151 103.4h5.7M163.2 103.4h6.1M171.7 103.4h2.4M172.9 102.3v2.3M172.9 107v6.1M176.4 103.4h6.2M188.6 103.4h6.1M190.8 111.4v7.6M197.1 103.4h2.4M198.3 102.3v2.3"/>
<path d="M198.3 107v6.1M200.7 110.9h1.5M201.8 103.4h6.2M204.6 110.9h2.3M205.8 105.9v1.5M205.8 109.7v9.3M209.3 110.9h1.5"/>
</g>
<!-- layer: Annotations -->
<path d="M189.1 93.4l.9-.5 .8 3zM198.2 100.1l1.1 .2-1 2.9zM137.7 121.1l2.3-2.1-1.5 2.7zM236.8 164.8l.8 .6-2.4 2z" fill="#000" stroke="#000" stroke-width=".31"/>
<path d="M206 74.5h-3.1l-4.1 25.7M182 83.1h3l4.5 10.1M138.1 121.4l-2.2 2.7h-3.1M255 148.2h-3.1l-14.7 16.9" fill="none" stroke="#000" stroke-width=".31"/>
<g font-size="7">
<text x="288.5" y="203.2">Description</text>
<text x="288.3" y="219.8">1. Name : RM21 Bracket</text>
<text x="288.8" y="228.3">2. Quantity : 3</text>
<text x="288.7" y="236.6">3. Meterial : Auminum Alloy 6061</text>
<text x="288.9" y="245">4. General tolerance : 0.5 mm</text>
<text x="288.7" y="253.4">5. Chamfer for holes : 1 mm</text>
<text x="288.8" y="261.9">6. Surface : Black coated or painted</text>
</g>
<g font-size="4.3">
<text x="166.4" y="62">250.00</text>
<text x="150.4" y="72.2">50.8±0.1</text>
<text x="179.3" y="72.2">50.8±0.1</text>
<text x="207.3" y="75.6">SM1 thread (Ø1.035&quot;-40)</text>
<text x="207.5" y="80.7">with 30mm cage</text>
<text x="166.6" y="84.7">Ø6 thru</text>
<text x="207.5" y="85.9">x 3 (offset 50.8)</text>
<text x="125" y="98.6">25</text>
<text x="213.2" y="101.2">15</text>
<text x="79.5" y="104.9">50.00</text>
<text x="93.2" y="104.5">25</text>
<text x="220.9" y="105.3">30</text>
<text x="56.2" y="123.5">3.00</text>
<text x="93.1" y="125.7">Hole A: Ø6 to 3 mm,</text>
<text x="199.5" y="122">15</text>
<text x="253.5" y="123.7">R5.00</text>
<text x="103.9" y="130.8">M3 thread thru</text>
<text x="195.6" y="129.2">30</text>
<text x="131.2" y="138.9">140.00</text>
<text x="166.4" y="147.4">280.00</text>
<text x="256.2" y="149.4">Hole B: Ø11 to 6.5 mm</text>
<text x="256.5" y="154.6">from top, Ø6.5 thru</text>
<text x="251.5" y="162.8">6.50</text>
<text x="259.5" y="171.9">12.00</text>
</g>
</svg>
